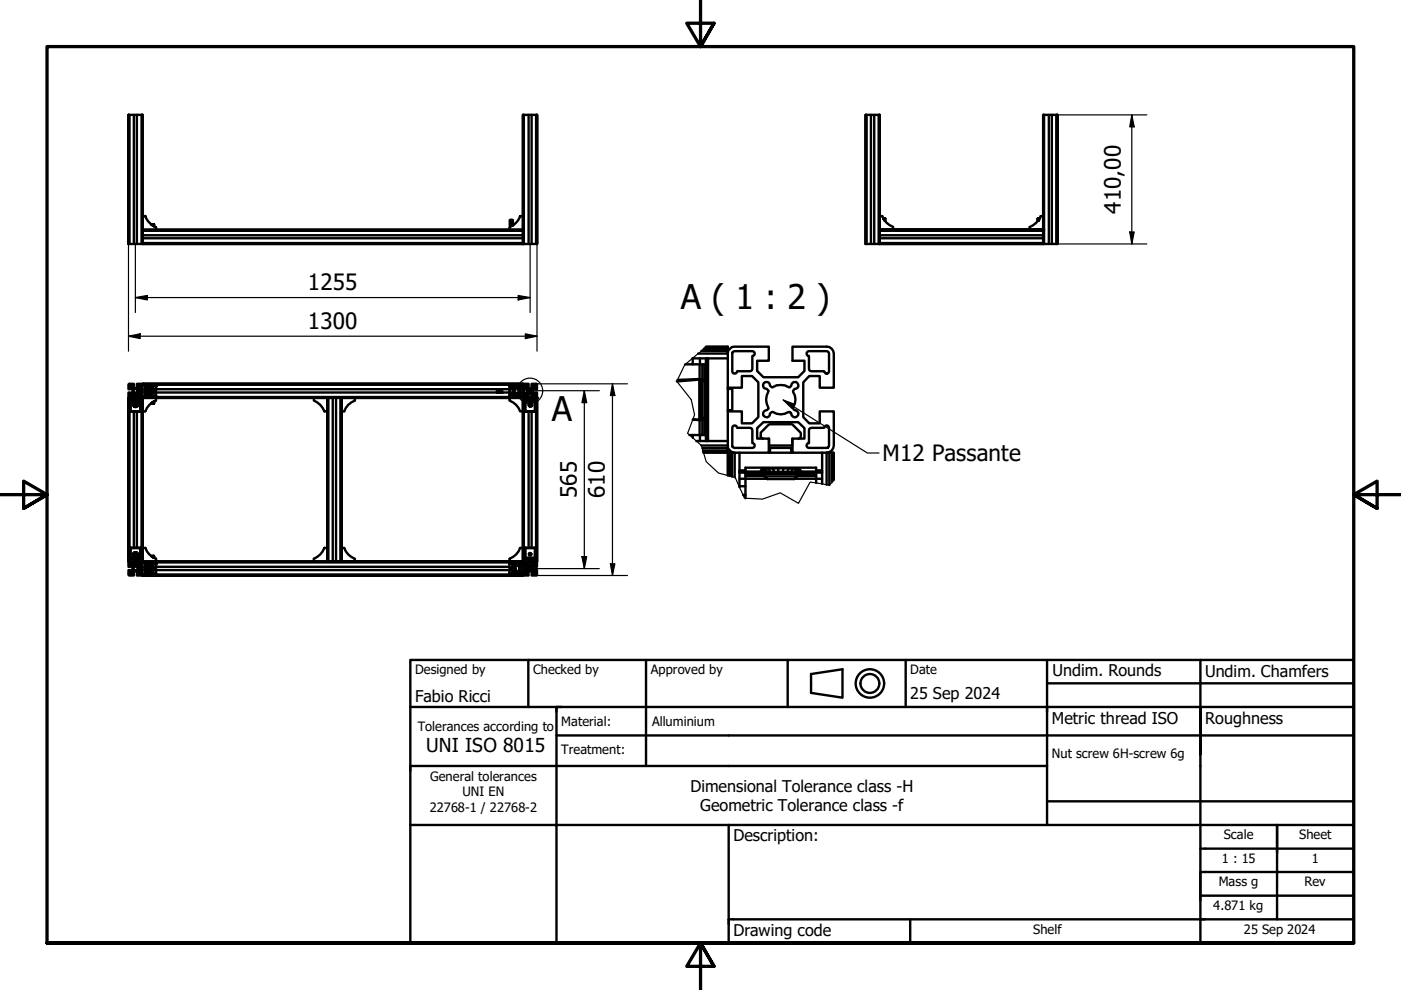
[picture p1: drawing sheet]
<svg xmlns="http://www.w3.org/2000/svg" width="297mm" height="210mm" viewBox="0 0 297 210" stroke-linecap="round" stroke-linejoin="round" font-family="sans-serif">
<!-- layer: Visible (ISO) -->
<g fill="#000">
<circle cx="30.2" cy="48.7" r=".25"/>
<circle cx="32.1" cy="47.6" r=".25"/>
<circle cx="110.9" cy="51.7" r=".25"/>
<circle cx="189.4" cy="48.1" r=".25"/>
<circle cx="218.3" cy="48.1" r=".25"/>
<circle cx="220.1" cy="46.8" r=".25"/>
<circle cx="221.2" cy="48.7" r=".25"/>
<circle cx="28.3" cy="85.1" r=".25"/>
<circle cx="28.3" cy="85.7" r=".25"/>
<circle cx="28.3" cy="85.8" r=".25"/>
<circle cx="28.3" cy="86" r=".25"/>
<circle cx="28.4" cy="85.6" r=".25"/>
<circle cx="28.4" cy="83.6" r=".25"/>
<circle cx="28.4" cy="84.9" r=".25"/>
<circle cx="28.5" cy="84.9" r=".25"/>
<circle cx="28.6" cy="86.3" r=".25"/>
<circle cx="28.6" cy="84.9" r=".25"/>
<circle cx="28.7" cy="84.9" r=".25"/>
<circle cx="28.8" cy="84.9" r=".25"/>
<circle cx="28.8" cy="86.3" r=".25"/>
<circle cx="28.9" cy="84.9" r=".25"/>
<circle cx="29" cy="83.6" r=".25"/>
<circle cx="29" cy="85.5" r=".25"/>
<circle cx="29" cy="84.9" r=".25"/>
<circle cx="29.1" cy="86.1" r=".25"/>
<circle cx="29.1" cy="85.6" r=".25"/>
<circle cx="29.1" cy="85.1" r=".25"/>
<circle cx="29.7" cy="87.2" r=".25"/>
<circle cx="29.7" cy="84.9" r=".25"/>
<circle cx="30" cy="81.5" r=".25"/>
<circle cx="30.8" cy="83.9" r=".25"/>
<circle cx="31.3" cy="82.5" r=".25"/>
<circle cx="31.8" cy="82.7" r=".25"/>
<circle cx="32.1" cy="83.3" r=".25"/>
<circle cx="32.3" cy="82.5" r=".25"/>
<circle cx="32.6" cy="82.7" r=".25"/>
<circle cx="33.1" cy="81.7" r=".25"/>
<circle cx="33.1" cy="81.9" r=".25"/>
<circle cx="105.3" cy="82.5" r=".25"/>
<circle cx="105.3" cy="83.2" r=".25"/>
<circle cx="105.6" cy="82.8" r=".25"/>
<circle cx="105.7" cy="82.7" r=".25"/>
<circle cx="105.7" cy="82.8" r=".25"/>
<circle cx="105.7" cy="83.1" r=".25"/>
<circle cx="105.8" cy="83.1" r=".25"/>
<circle cx="105.8" cy="82.6" r=".25"/>
<circle cx="105.9" cy="82.6" r=".25"/>
<circle cx="106" cy="83.1" r=".25"/>
<circle cx="106" cy="82.6" r=".25"/>
<circle cx="106.1" cy="82.7" r=".25"/>
<circle cx="106.1" cy="82.8" r=".25"/>
<circle cx="106.2" cy="82.8" r=".25"/>
<circle cx="106.4" cy="82.5" r=".25"/>
<circle cx="106.4" cy="83.2" r=".25"/>
<circle cx="108" cy="83.9" r=".25"/>
<circle cx="110.3" cy="87.2" r=".25"/>
<circle cx="110.9" cy="84.4" r=".25"/>
<circle cx="111.4" cy="84.9" r=".25"/>
<circle cx="111.4" cy="87.2" r=".25"/>
<circle cx="112.1" cy="86" r=".25"/>
<circle cx="112.1" cy="85.8" r=".25"/>
<circle cx="112.2" cy="86" r=".25"/>
<circle cx="112.2" cy="85.7" r=".25"/>
<circle cx="112.2" cy="85.6" r=".25"/>
<circle cx="112.3" cy="86.1" r=".25"/>
<circle cx="112.3" cy="85.6" r=".25"/>
<circle cx="112.4" cy="85.6" r=".25"/>
<circle cx="112.4" cy="86.1" r=".25"/>
<circle cx="112.5" cy="86.1" r=".25"/>
<circle cx="112.5" cy="85.6" r=".25"/>
<circle cx="112.6" cy="85.7" r=".25"/>
<circle cx="112.6" cy="86" r=".25"/>
<circle cx="112.6" cy="86.1" r=".25"/>
<circle cx="112.6" cy="85.8" r=".25"/>
<circle cx="113.9" cy="84.4" r=".25"/>
<circle cx="149.8" cy="92.2" r=".25"/>
<circle cx="27.7" cy="118.5" r=".25"/>
<circle cx="27.7" cy="116.2" r=".25"/>
<circle cx="28.3" cy="118.3" r=".25"/>
<circle cx="28.3" cy="117.4" r=".25"/>
<circle cx="28.3" cy="117.6" r=".25"/>
<circle cx="28.3" cy="117.3" r=".25"/>
<circle cx="28.4" cy="117.9" r=".25"/>
<circle cx="28.4" cy="119.7" r=".25"/>
<circle cx="28.5" cy="117.9" r=".25"/>
<circle cx="28.6" cy="117.1" r=".25"/>
<circle cx="28.9" cy="117.9" r=".25"/>
<circle cx="29" cy="119.7" r=".25"/>
<circle cx="29.1" cy="118.3" r=".25"/>
<circle cx="29.1" cy="117.5" r=".25"/>
<circle cx="29.1" cy="117.4" r=".25"/>
<circle cx="29.1" cy="117.6" r=".25"/>
<circle cx="30" cy="119.2" r=".25"/>
<circle cx="30.8" cy="116.2" r=".25"/>
<circle cx="33.1" cy="119.5" r=".25"/>
<circle cx="33.1" cy="119.4" r=".25"/>
<circle cx="69.4" cy="119" r=".25"/>
<circle cx="73" cy="116.2" r=".25"/>
<circle cx="112.9" cy="118.6" r=".25"/>
<circle cx="113.4" cy="118.5" r=".25"/>
<circle cx="113.4" cy="116.2" r=".25"/>
<circle cx="29.4" cy="120.8" r=".25"/>
<circle cx="30.8" cy="121.5" r=".25"/>
<circle cx="31.8" cy="120.4" r=".25"/>
<circle cx="31.8" cy="120.6" r=".25"/>
<circle cx="31.9" cy="120.8" r=".25"/>
<circle cx="32" cy="120.2" r=".25"/>
<circle cx="32.1" cy="120.9" r=".25"/>
<circle cx="32.3" cy="120.1" r=".25"/>
<circle cx="32.4" cy="120.2" r=".25"/>
<circle cx="32.6" cy="120.6" r=".25"/>
<circle cx="32.6" cy="120.4" r=".25"/>
<circle cx="108" cy="121.5" r=".25"/>
<circle cx="108.6" cy="120.4" r=".25"/>
<circle cx="108.6" cy="120.5" r=".25"/>
<circle cx="108.7" cy="120.3" r=".25"/>
<circle cx="108.8" cy="120.3" r=".25"/>
<circle cx="108.8" cy="120.2" r=".25"/>
<circle cx="108.8" cy="120.8" r=".25"/>
<circle cx="109" cy="120.2" r=".25"/>
<circle cx="109" cy="120.7" r=".25"/>
<circle cx="109" cy="120.3" r=".25"/>
<circle cx="109.1" cy="120.4" r=".25"/>
<circle cx="109.2" cy="120.5" r=".25"/>
<circle cx="109.2" cy="120.6" r=".25"/>
<circle cx="109.2" cy="120.4" r=".25"/>
</g>
<g fill="none" stroke="#000" stroke-width=".51">
<path d="M27.2 24.4h2.9M27.3 24.4v27.3M27.4 24.4v27.3M28.4 24.4v27.3M29 24.4v27.3M30 24.4v27.3M30.1 24.4h.1v27.3M30.1 24.4v27.3M30.2 24.4v27.3M110.9 24.4v27.3M110.9 24.4h3v27.3v-27.3v27.3h-3M110.9 24.4v24.3"/>
<path d="M111 24.4v27.3M111.1 24.4v27.3M112.1 24.4v27.3M112.7 24.4v27.3M113.7 24.4v27.3M183.5 24.4v27.3M183.6 24.4v27.3M183.7 24.4v27.3M184.7 24.4v27.3M185.4 24.4v27.3M186.3 24.4v27.3M186.4 24.4v27.3"/>
<path d="M186.5 24.4h-3v27.3M221.2 24.4h3v27.3v-27.3v27.3h-3zM221.2 24.4v24.3M221.2 24.4v27.3M221.3 24.4v27.3M221.4 24.4v27.3M222.4 24.4v27.3M223 24.4v27.3M224 24.4v27.3M224.1 24.4v27.3M27.2 51.7h3M27.2 51.7v-27.3v27.3"/>
<path d="M30.2 51.7v-1.2h80.7v1.2M30.2 48.7v1.2h80.7v-1.2M30.2 48.7h80.7zM30.2 51.7h80.7h-80.7M30.2 45.8h.6M30.2 51.7h80.7M30.2 51.6h80.7M30.2 51.5h80.7M30.2 48.9h80.7M30.2 48.8h80.7M30.2 48.7h80.7M30.8 45.8a4.5 4.5 0 0 0 2.3 2.4v.5"/>
<path d="M30.8 45.8v.1M32.1 47.6h.5v.3v-.3M32.1 47.6h.3M32.3 47.6v.1M32.3 47.6v.2M32.4 47.6h.2M32.4 47.6l.1 .3M32.4 47.6v.2M32.6 47.6v.3M32.6 48v-.4v.4M32.6 47.9v-.3v.3M108.1 46.6h.2v1.2h-.2z"/>
<path d="M108.3 46.6h.4v1.2h-.4zM108.3 46.6v1.2M108.4 46.6v1.2M108.5 46.6v1.2v-1.2M108.6 46.6v1.2v-1.2M110.3 45.8a4.5 4.5 0 0 1-2.3 2.4v.5M110.3 45.8v.1M110.3 45.8h.6M183.5 51.7h3M186.5 45.8h.5a5 5 0 0 0 2.4 2.4v.5M186.5 48.7v-24.3v27.3M186.5 48.7v.2"/>
<path d="M186.5 50.5v1.2M186.5 51.7h34.7h-34.7M186.5 48.7h34.7M186.5 51.7h34.7M186.5 51.6h34.7M186.5 51.5h34.7M186.5 50.5h34.7M186.5 49.9h34.7M186.5 48.9h34.7M186.5 48.8h34.7M186.5 48.9v1.6M187.3 46.3h.3"/>
<path d="M187.3 46.3h.3h-.3M187.3 46.4h.3M187.4 46.5h.2M187.4 46.4l.2 .1h-.2M187.5 46.6h.1M187.5 46.7h.1M187.6 46.8h.1M187.6 46.3v.5zM187.6 46.3h.1M187.6 46.3h-.3l.3 .1M220.1 46.3l-.1 .1M220.1 46.4l-.1 .1"/>
<path d="M220.1 46.5h-.1M220.1 46.3h.3l-.3 .1M220.1 46.4h.2l-.2 .1M220.1 46.8h.1M220.1 46.3h.3M220.1 46.5h.2M220.2 46.7l-.2 .1M220.2 46.6l-.2 .1M220.3 46.5l-.3 .1M220.4 46.3h-.4v.5M220.4 46.3h-.3h.3M221.2 45.8h-.5a4.5 4.5 0 0 1-2.4 2.4v.5"/>
<path d="M221.2 48.7v1.2M221.2 50.5v1.2M221.2 49.9v.6M146.8 76h7.5M146.9 76v1.3h-1.6M146.9 77.3h2.9M148.3 77.3v3.1M148.4 76v1.3M148.9 77.3v3.2M149.4 77.3v11.3M149.7 76v5.3M149.7 73.5l4.6 .1h-4.7"/>
<path d="M149.8 76v1.3l.1-1.3v17.5l-.1-1.3v1.3v-1.3h-1.4v1.3M149.8 77.3v14.9M149.9 76l-.1 1.3M150.1 76v17.5h4.2M154.3 73.6v.3h-5.1M154.3 73.9v.5h-5.6M154.3 74.4v.6h-6.3M154.7 73.9l.5-.3 .6-.1h7.2v3h-2.5v2.1l1.4 1.4h7.3l1.4-1.4v-2.1h-2.6v-3h7.3a1.52 1.52 0 0 1 1.5 1.5v7.2h-3v-2.5h-2.2l-1.3 1.4v7.3l1.3 1.4h2.2v-2.6h3v7.3a1.52 1.52 0 0 1-1.5 1.5h-7.3v-3h2.6v-2.2l-1.4-1.3h-7.3l-1.4 1.3v2.2h2.5v3h-7.2a1.52 1.52 0 0 1-1.5-1.5v-7.3h3v2.6h2.1l1.4-1.4v-7.3l-1.4-1.4h-2.1v2.5h-3v-7.2l.1-.6zM155.3 74.7l.5-.2h3.7a.51 .51 0 0 1 .5 .5 .51 .51 0 0 1-.5 .5v2.7l-.2 .4-3 .1a.51 .51 0 0 1-.5 .5 .51 .51 0 0 1-.5-.5zM171.3 74.5h4.2l.3 .5v3.7a.51 .51 0 0 1-.5 .5 .51 .51 0 0 1-.5-.5h-2.8l-.4-.2-.1-3a.51 .51 0 0 1-.5-.4 .51 .51 0 0 1 .3-.6zM27.2 84.4h.2v34.6M27.2 84.4v34.6v-34.6"/>
<path d="M27.3 81.4h1.1v.4h-.3l.1 .4h1l.2-.1v-.3h-.4v-.4h1.1l.1 .1v1h-.4v-.3h-.3l-.2 .2v.9l.2 .2h.3v-.3h.4v1l-.1 .2h-1.1v-.4h.4v-.3l-.2-.2h-1l-.1 .5h.3v.4h-1l-.2-.2v-1h.4v.3h.3l.2-.2-.2-1.1h-.3v.3h-.4zM27.3 84.4v34.6M27.4 81.5h.6l-.1 .5-.5 .1zM27.4 83.6l.5 .1 .1 .5h-.6zM27.4 84.4v34.6M27.6 84.4v.5M27.6 84.9v2.3h2.3M27.6 84.9h2.3h-.2M27.6 84.9h.1M27.7 84.9h-.1l.1 .2h-.1M27.7 85.3v.3h-.1M27.7 85.6v.2h-.1"/>
<path d="M27.7 85.8v.3h-.1M27.7 86.1v.4h-.1M27.7 86.5v.3h-.1M27.7 86.8v.4h-.1M27.7 87.2h-.1h2.3M27.7 84.9h.4M28.1 84.9l.2 .2-.6-.1M28.1 84.9h.2zM28.1 84.9l.1 .1M28.1 84.9h-.4h.5M28.2 82.5h.8l.2-.1-.1 .2 .1 .7-.2-.1-.7 .1v-.3a.29 .29 0 0 0 .1-.3 .29 .29 0 0 0-.2-.2zM28.3 85.1h-.6l-.1 .2"/>
<path d="M28.3 84.9h.5M28.3 84.9v.6v-.6v.6v-.6v.6l.1-.6v.6M28.3 84.9h.8M28.3 85.9l.2 .4M28.3 84.8v.1M28.3 85.8v.1M28.4 85.6l-.1 .3M28.4 85.6h.1M28.4 87.2v29M28.4 84.8v.1h-.3M28.4 84.2h.6v.2h-.6M28.4 85.5l.1-.6v.6"/>
<path d="M28.4 85.5h.1M28.4 85.5l-.1 .2M28.5 85.5h.2M28.5 85.5l.1-.6 .1 .6M28.5 85.9l.1 .2h.2l.2-.2-.2-.3h-.2l-.1 .3h.2M28.5 85.5a.41 .41 0 0 0-.1 .6 .41 .41 0 0 0 .6 0 .41 .41 0 0 0 0-.6M28.5 83.6v.6M28.5 84.8v.1M28.6 85.5h-.3h.8h-.4M28.6 86l.1-.1zM28.6 86l.1-.1-.2 .1 .2 .1M28.6 83.6v.6"/>
<path d="M28.6 85.7l.1 .2M28.6 86.1l.1-.2v.2M28.6 84.8v.1M28.7 85.5l.1-.6 .1 .6M28.7 85.9l-.1-.1-.1 .2M28.7 85.9v.2M28.7 85.6l-.1 .1 .1 .2-.2-.1M28.7 85.9l.1 .1M28.7 85.6l.2 .4M28.7 85.6v.3l-.1-.2M28.7 83.6v.6M28.8 84.9h.4"/>
<path d="M28.8 83.6v.6M28.8 84.8v.1M28.8 85.7l-.1 .2M28.8 85.7l-.1 .2 .2-.1M28.9 85.5l.1-.6v.6M28.9 83.6l.1 .6M28.9 86l-.1 .1M28.9 85.9h-.2l.2 .1M28.9 83.6v.6M28.9 83.6h-.5v.8M28.9 85.5h.1M29 84.9h.7z"/>
<path d="M29 83.6v.6zM29 85.5l.1 .3M29 85.5l.1 .1M29 84.8l-.1 .1M29 87.2v29M29.1 85.6v.1M29.1 86.1l-.2 .2h-.4M29.1 84.8l-.1 .1M29.1 85.1l.2-.2zM29.1 84.8h.2M29.1 84.8h-.9l.1 .1M29.1 84.9v.6v-.6v.6v-.6v.6v-.6l-.1 .6"/>
<path d="M29.1 85.7v.3M29.1 86l-.2 .3-.4-.1M29.1 85h.6M29.1 84.8v.1M29.2 84.8l-.1 .1M29.3 84.8l-.1 .1zM29.3 84.9h.4M29.5 81.5h.6v.6h-.6zM29.5 83.7l.6-.1v.6h-.6zM29.7 84.9h.2zM29.7 87.2h.2h-.2M29.7 84.9v.2h-.6"/>
<path d="M29.9 84.4v2.8M29.9 87.2h-.2h.2M29.9 86.8h-.2v.4M29.9 86.5h-.2v.3M29.9 86.1h-.2v.4M29.9 85.8h-.2v.3M29.9 85.6h-.2v.2M29.9 85.3h-.2v.3M29.9 85.1h-.2v.2M30.1 83h-.7l.7 .1-.7 .1h.8M30.1 83h-.7M30.1 82.9l-.7 .1"/>
<path d="M30.1 82.8l-.7 .1M30.1 82.8h-.7M30.1 82.7l-.7 .1M30.1 82.6h-.7h.7l-.7 .1M30.1 84.4v34.6M30.2 84.4v34.6M30.2 81.4v.2h80.7v-.2M30.2 84.3v-.1h80.7v.2M30.2 84.3l39.2 .1v34.6l.1-34.6M30.2 84.4h80.7h-39.7M30.2 82.6h-.1v.6M30.2 81.7h2.9v2.3h-2.3"/>
<path d="M30.2 84.4h-.2v34.6h.2M30.2 84.4v34.6v-34.6M30.2 82.5v.7M30.2 81.4h80.7M30.2 81.5h80.7M30.2 84.2h80.7M30.2 84.3h80.7M30.8 81.7v2.3h-.6M30.8 81.7l.1 .2M30.8 83.9v.1v-.1M30.8 84v-.1l.1 .1M30.8 83.3l.1 .6"/>
<path d="M30.8 83.3l.1 .1 1.4-.1h-1.4v.6M30.8 83.1h.5l-.5 .1h.5h-.5l.5 .1h-.5M30.8 82.6h.5l-.5 .1 .5 .1h-.5h.5l-.5 .2h.5h-.5M30.8 82.5h.5zM30.8 82.5h.5M30.8 81.7v2.3M30.9 81.7l.1 .8M30.9 83.9l.1 .1M30.9 81.9l-.1 .6M30.9 82.3h.1zM30.9 81.9v.4M30.9 82.3v.2"/>
<path d="M30.9 83.3v.6M31 81.7v.2h.2M31 83.3v.6h.2v.1M31 82.3l1.3 .1zM31.2 81.7v.2h.2M31.2 83.9h.2v.1M31.3 82.5v.8zM31.3 82.5l-.5 .1M31.4 81.7v.2h.3M31.4 83.9h.3v.1M31.7 81.7v.2h.3M31.7 83.9h.3v.1"/>
<path d="M31.8 83l.1 .2M31.9 83.2h.1M31.9 82.6l-.1 .4M32 81.7v.2h.3M32 83.9h.3v.1M32 83.2h.1M32 83.2l.1 .1M32 82.8h.2h-.2M32.1 85.5h.3M32.1 85.4h.1M32.1 82.6l.1 .2h.2l-.1 .3h-.2l-.1-.3zM32.1 82.7l.1 .1"/>
<path d="M32.2 82.8h.2zM32.2 82.8l-.1 .2 .1-.2-.2 .1M32.2 82.8l.1 .2M32.3 82.3a.5 .5 0 0 1 .5 .4 .5 .5 0 0 1-.3 .6M32.3 82.4l.2 .1 .2 .4M32.3 82.6l-.1 .2v-.2l.2 .2h-.2l.1-.1M32.3 83l-.1-.2v.3M32.3 85.4v.1M32.3 81.7v.2h.4M32.3 83.9h.4v.1M32.3 85.3v.2M32.4 85.5h.2"/>
<path d="M32.4 82.8v.2l-.2-.2M32.4 82.9l-.2-.1 .2 .2-.2 .1M32.4 82.5l-.5 .1M32.4 83.2h.1M32.4 85.3v.2M32.4 82.3v.1M32.4 83.3h.1M32.4 82.8l-.3-.2-.1 .3 .2 .2M32.4 82.5l.2 .2M32.4 83.2l-.3 .1M32.4 82.5l.2 .1M32.5 85.2l-.1 .3"/>
<path d="M32.5 83.3l-.2 .1M32.5 82.4v.1M32.5 83.2v.1M32.6 85.1v.4h-.5M32.6 85.2v.3v-.3M32.6 82.6v.2M32.6 83.2h.1M32.6 85.1v.4zM32.6 82.7v.1M32.6 82.8v.2M32.6 83l-.1 .2M32.6 83l.2 .1"/>
<path d="M32.6 82.6h.2M32.6 82.5v.1M32.7 81.7v.2h.3M32.7 82.9l-.4 .4M32.7 83.9h.3M32.7 82.9l.1 .1M32.7 82.8h.1M33 81.7l.1 .2M33.1 84.4v.5a4.6 4.6 0 0 0-2.3 2.3h-.6M33.1 83.9l-.1 .1M33.1 82.5h74.9M33.1 83.2h74.9"/>
<path d="M66.5 84.4v.5a4.8 4.8 0 0 1 2.3 2.3h.6M68.8 87.2h.1M69.5 84.4h1M69.5 84.4v34.6M69.6 84.4v34.6M70.5 84.4h.7M70.5 84.4v34.6M71.2 84.4v34.6M72.2 84.4v34.6M72.3 84.4v34.6M75.2 84.4v.5a4.6 4.6 0 0 0-2.2 2.3h-.6M105.3 82.5h1.1v.7h-1.1z"/>
<path d="M105.6 83h.1M105.6 82.8v.2M105.7 83.1h.1M105.7 82.7v.1M105.7 82.6v.1M105.7 82.7l-.1 .1M105.7 82.6h.1M105.8 83.2h.1M105.9 82.6h-.2M105.9 83.2h.1M106 83.1l-.1 .1M106 82.6h-.3"/>
<path d="M106 82.6l.2 .2-.2 .2M106 83.1v.1M106 82.6h-.1h.1M106 83.1h.1M106.1 82.7v.3M108 84.4v.5a4.6 4.6 0 0 1 2.3 2.3h.6M108 84h.1M108 84v-.1l.1 .1M108 83.9v.1M108.1 84h2.2M108.1 81.7l-.1 .2M108.1 82.5h.2l.1-.2 .3 .3v.6l-.2 .2-.4-.2z"/>
<path d="M108.1 83.9h.3M108.4 81.7v.2h-.3M108.6 83.3h.1M108.6 83.2l.2 .1M108.7 82.6a.26 .26 0 0 1 .4 .1 .26 .26 0 0 1 0 .3 .26 .26 0 0 1-.4 0M108.7 82.3v.1M108.7 83.3h.1M108.7 83.3l.1 .1M108.8 81.7v.2h-.4M108.8 83.9h-.4v.1M108.8 82.3h1.3l.2 .1-.1-.1zM108.8 82.3l-.2 .1"/>
<path d="M108.8 82.4l-.2 .1M109.1 81.7v.2h-.3M109.1 83.9h-.3v.1M109.4 81.7v.2h-.3M109.4 83.9h-.3v.1M109.7 81.7v.2h-.3M109.7 83.9h-.3v.1M109.9 81.7v.2h-.2M109.9 83.9h-.2v.1M110.1 81.7v.2h-.2M110.1 84v-.1h.2v.1M110.2 81.9v.4"/>
<path d="M110.2 82.3v1.6M110.2 81.7l-.1 .2v2h-.2v.1M110.3 81.7v2.3h.6M110.3 81.9v-.2l-.1 2.3M110.3 83.9v.1v-.1M110.3 81.7v1.6v-.1M110.3 83.3l-.1 .1h-1.4l1.5-.1v.6M110.3 81.7v2.3M110.9 81.4h-80.7h80.7M110.9 84.4h.2v34.6h-.2v.2h-80.7v-.2M110.9 82.6h.1v.6h-.1M110.9 81.7h-2.9v2.3"/>
<path d="M110.9 84.4v34.6v-34.6M110.9 82.5v.7M110.9 81.4h1.2v.4h-.4v.3l.2 .1h1l.1-.4h-.3v-.4h1.2v1.1h-.4v-.3l-.5 .2v.9l.5 .2v-.3h.4v1.1l-1.2 .1v-.4h.3l-.1-.5h-1l-.2 .2v.3h.4v.4h-1.1l-.1-.2v-1h.4v.3h.3l.2-.2v-.9l-.2-.2h-.3v.3h-.4zM110.9 84.4v34.6M111 83.6l.6 .1v.5h-.6zM111 81.5h.6v.6h-.5zM111 84.4v34.6M111.2 84.4v2.8M111.2 84.9h.2zM111.2 86.8h.2v.4h-.2M111.2 86.5h.2v.3M111.2 86.1h.2v.4"/>
<path d="M111.2 85.8h.2v.3M111.2 85.6h.2v.2M111.2 85.3h.2v.3M111.2 85.1h.2v.2M111.2 87.2h.2M111.4 84.9v.2h1.4M111.4 84.9h-.2l2.2-.1 .1 .1h-.1h.1l-.1 .2h.1M111.4 87.2h-.2h.2M111.4 85h1.5M111.4 84.9h.4M111.8 84.9l.2 .2h.8M111.8 84.9l.2 .2"/>
<path d="M111.8 84.9h1.2h-1.6h1.1M111.8 84.8h.1M111.9 84.8h1l-.4 .1M111.9 82.4l.2 .1h.8a.29 .29 0 0 0-.2 .2 .29 .29 0 0 0 .1 .3v.3l-.2-.1-.7 .1 .1-.1zM111.9 84l-.1-.2 .3-.3h.6l.3 .3-.1 .2M111.9 84.8l.1 .1M112 84.8v.1M112 84.8l.1 .1M112.1 84.2h.6v.2h-.6zM112.1 84v.2h.6v-.2M112.1 87.2v29M112.1 86l.2 .1"/>
<path d="M112.1 86h.1M112.1 85.7v.2M112.1 85.7v.1M112.1 85.9v.1M112.1 84.8l.1 .1M112.2 85.6l-.1 .1M112.3 86.1h.2M112.3 85.6h.1M112.3 85.6h.2M112.3 84.8v.1M112.5 85.6l.1 .4M112.5 85.6h-.2l-.2 .3"/>
<path d="M112.5 85.6l.1 .2M112.5 84.8v.1M112.6 84.8v.1M112.6 86l-.1 .1M112.7 87.2v29M112.7 84.8l-.1 .1M112.8 85.1h.6l.1 .2M112.8 84.8v.1M112.9 84.9h.5h-.4M113 84.9l-.2 .2M113 84.9h-.2l.1-.1-.1 .2M113 84.9h.4"/>
<path d="M113.1 81.6l.6-.1v.6h-.5zM113.2 83.7l.5-.1v.6h-.5zM113.4 85.3v.3h.1M113.4 85.6v.2h.1M113.4 85.8v.3h.1M113.4 86.1v.4h.1M113.4 86.5v.3h.1M113.4 86.8v.4h.1M113.4 87.2h.1h-2.3M113.4 85h-.6v.1M113.5 84.4v2.8h-2.3M113.7 84.4v34.6"/>
<path d="M113.9 84.4h-.2v34.6M113.9 84.4v34.6h-.2M113.9 84.4v34.6zM143.5 80.9l4.8-.4a1.39 1.39 0 0 1 1.5 1.4M143.6 80.6l4.7-.2a1.53 1.53 0 0 1 1.5 1.4M146.2 92.2h.7M146.9 89l1.4 .1v3.1M147.6 93.5h2.5M148.3 80.5v8.5l-1.4-.1M148.4 92.2h-1.5v.6M148.6 80.5v8.5M148.7 94.5h5.6v.5h-5.4"/>
<path d="M148.8 80.6v8.3M148.9 89v3.2M149.4 88.7v3.5M149.7 81.3v6.9M149.7 88.2v5.3M149.8 87.7a1.41 1.41 0 0 1-1.5 1.4M149.8 87.6a1.42 1.42 0 0 1-1.5 1.4M154.3 95v.5h-5.3M154.3 95.5v.4h-5.2M154.3 95.9v.1h-5.1M154.3 82.5h1v4.5h-1M154.3 82.2v5"/>
<path d="M154.4 96h.3v4.9M154.7 96h.5v5.1M155.2 96h.6v5.2M155.3 90.5a.51 .51 0 0 1 .6-.3 .51 .51 0 0 1 .4 .5h2.7l.4 .3 .1 3a.51 .51 0 0 1 .5 .5 .51 .51 0 0 1-.5 .5h-3.7l-.5-.3zM156.8 96v7.3M156.8 99.7h1.3M156.8 99.9h1.3M158.1 100h3.1M161.2 100l1.4 1.5M161.2 100l.3-.5 .6 .5-.8 .1 .8 .9M161.7 99.5a34.5 34.5 0 0 1 7.9 0M161.7 99.5h-.2"/>
<path d="M161.7 99.5l.5 .5M161.8 93l-.5-.3v-1l1.6-1.6 .4-.1h4.7l1.7 1.7v1l-.4 .3M162 81.2a.75 .75 0 0 1 .8-.2 .75 .75 0 0 1 .5 .8l.5 .3a3.7 3.7 0 0 1 3.6 0l.4-.3a.74 .74 0 0 1 .7-.8 .74 .74 0 0 1 .8 .7 .74 .74 0 0 1-.8 .8l-.4 .5a3.5 3.5 0 0 1 0 3.6l.4 .4a.74 .74 0 0 1 .8 .7 .74 .74 0 0 1-.8 .8 .74 .74 0 0 1-.7-.8l-.5-.4a3.4 3.4 0 0 1-3.5 0 .69 .69 0 0 0-.6 .7 .75 .75 0 0 1-1.3 .1 .75 .75 0 0 1 .7-1.1l.3-.4a3.7 3.7 0 0 1 0-3.8l-.3-.3a.73 .73 0 0 1-.8-.5 .73 .73 0 0 1 .2-.8zM162.1 99.4l.6 .6M162.9 99.3l.4 .7M163 93l.1 1.5h4.9v-1.5M163 96h5M163.3 96v-1h4.5v1M163.8 99.3l.3 .7M165 99.3v.7M166.1 99.3l-.1 .7M167.2 99.3l-.3 .7"/>
<path d="M168.1 99.3l-.4 .7M168.9 99.4l-.5 .6M169.4 99.5l-.6 .5M169.9 100h3.1M171.6 91l.4-.3h2.8a.51 .51 0 0 1 .5-.5 .51 .51 0 0 1 .5 .5l-.1 4-.4 .3h-3.8a.51 .51 0 0 1-.5-.5 .51 .51 0 0 1 .5-.5zM173 99.7h1.3M173 99.9h1.3M174.3 96v5.5M175.8 96h.5v6.3M176.3 96h.4v5.9M176.7 96h.1v5.7M27.2 119.2l.2-.2h1v.4h-.3l.1 .5h1l.2-.2v-.3h-.4v-.4h1.1l.1 .2v1h-.4v-.3h-.3l-.2 .2v.9l.2 .2h.3v-.3h.4v1l-.1 .1h-1.1v-.4h.4v-.3l-.2-.1h-1l-.1 .4h.3v.4h-1l-.2-.1v-1h.4v.3h.3l.2-1.1-.2-.2h-.3v.3h-.4z"/>
<path d="M27.2 119h.2M27.4 119.2h.5v.5l-.5 .1zM27.4 119h.1M27.6 116.2h2.3v2.3M27.6 116.2v2.8M27.6 116.2h2.3h-.2h.2h-.2v.4M27.6 118.5h.1zM27.7 118.5h-.1h2.3M27.7 116.6v.3h-.1M27.7 116.9v.4h-.1M27.7 117.3v.3h-.1M27.7 117.6v.2h-.1"/>
<path d="M27.7 117.8v.3h-.1M27.7 118.1l-.1 .2M27.7 118.5h.7M27.7 118.4h.6M27.7 118.3h.6M28.1 118.5h.2l-.1 .1zM28.1 118.5l.2-.2zM28.3 118.5v.1M28.3 118.6h1M28.3 118.5h.9M28.3 117.6v.2M28.3 117.5v.1"/>
<path d="M28.3 118.4h.8M28.3 118.3h-.6v.2M28.3 117.8h.1M28.3 117.4v.1M28.3 117.9h.8h-.4M28.3 117.9h.2M28.3 117.9v.5v-.5l.1 .5v-.5M28.3 117.9v.5M28.4 119h.6v.2h-.6v-.2M28.4 117.8v.1M28.4 117.8h.1M28.4 117.3l-.1 .2"/>
<path d="M28.4 117.3h.1M28.4 117.2v.1M28.4 117.9l.1 .5v-.5M28.4 119.7v-.5l.1 .5M28.4 118.5v.1M28.4 117.9h.1M28.4 118.4v.1M28.5 117.9a.41 .41 0 0 1-.1-.6 .41 .41 0 0 1 .6 0 .41 .41 0 0 1-.1 .6M28.5 117.9h.1M28.5 117.2l-.1 .1M28.5 117.4l.2 .1h-.2M28.5 117.6l.2-.1-.1 .2"/>
<path d="M28.5 117.9l.1 .5 .1-.5M28.5 118.4v.2M28.5 119.2v.5M28.5 119.7h.5M28.6 117.3h.2l.2 .2-.2 .2h-.2zM28.6 117.4l.1 .1M28.6 117.4v.3h.1M28.6 117.9h.1M28.6 118.4v.1M28.6 119.2v.5M28.6 117.3v.1M28.6 118.4v.2"/>
<path d="M28.7 117.5l.2-.1zM28.7 117.3l.2 .1M28.7 117.3v.2l.1-.2M28.7 117.3v.2M28.7 117.7v-.2l.1 .2M28.7 117.9l.1 .5 .1-.5M28.7 117.5h.2M28.7 117.5l.1 .2M28.7 117.5l-.1 .2M28.7 118.4v.1M28.7 119.2v.5M28.8 117.1l-.4 .1"/>
<path d="M28.8 117.1l.1 .1M28.8 117.1h.1M28.8 118.4v.2M28.8 119.2v.5M28.8 117.4l-.1 .1 .2-.1M28.8 118.4v.1M28.9 117.4v.2l-.2-.1M28.9 117.6l-.2-.1 .2 .1-.2 .1M28.9 117.1l.1 .1M28.9 117.9l.1 .5v-.5M28.9 118.4l.1 .2M28.9 119.2v.5"/>
<path d="M29 117.9h.1M29 117.9v.5v-.5M29 119.2v.5zM29 118.4l.7 .1M29 117.2v.1M29 117.2l.1 .1M29 117.9l.1 .5v-.5v.5M29 118.5l.1 .1M29.1 117.3v.1M29.1 117.3v.2M29.1 117.8h-.1M29.1 117.3h.1"/>
<path d="M29.1 117.8l-.1 .1M29.1 118.5v.1M29.1 117.5l-.1 .3M29.1 117.5v.1M29.1 117.7v.1M29.1 118.4h.1M29.1 118.5l.1 .1M29.2 118.3l.1 .2-.2-.2h.6M29.2 118.5l.1 .1zM29.3 118.4h.4M29.5 119.2h.6l-.1 .6-.5-.1zM29.7 118.5h.2"/>
<path d="M29.9 118.5v.5M29.9 118.3h-.2v.2M29.9 118.1h-.2v.2h-.6M29.9 117.8h-.2v.3M29.9 117.6h-.2v.2M29.9 117.3h-.2v.3M29.9 116.9h-.2v.4M29.9 116.6h-.2v.3M29.9 116.2h-2.3h.1h-.1h.1v.4h-.1M30.2 119h80.7h-38.5M30.2 116.2h.6a4.2 4.2 0 0 0 2.3 2.3v.5M30.2 119.4h2.9v2.3h-2.3"/>
<path d="M30.2 119h40.3M30.2 119.2h80.7M30.2 119.1h80.7M30.8 119.4v2.3h-.6M30.8 119.4l.1 .1M30.8 119.4v2.3M30.9 119.4l.1 .5M30.9 119.5l-.1 .6zM30.9 120l1.4 .1zM30.9 119.5v.6M31 119.4v.1h.2M31 120v.1"/>
<path d="M31.2 119.4v.1h.2M31.4 119.4v.1h.3M31.7 119.4v.1h.3M32 119.4v.1h.3M32.1 117.9h.5v.4M32.3 120a.54 .54 0 0 1 .5 .4 .54 .54 0 0 1-.3 .6M32.3 117.9v.1M32.3 119.4v.1h.4M32.3 117.9v.2M32.4 117.9h.2v.3M32.4 120v.1M32.4 117.9l-.3 .1"/>
<path d="M32.4 117.9l.1 .3M32.4 117.9v.2M32.6 117.9v.4zM32.7 119.4v.1h.3M33 119.4l.1 .1M68.8 116.2h.1M68.8 116.2a4.8 4.8 0 0 1-2.3 2.3v.5M68.8 116.2h.6M70.5 119h.7M71.2 119h1.2M72.4 116.2h.6a4.2 4.2 0 0 0 2.2 2.3v.5M72.4 119v-34.6v34.6"/>
<path d="M108.1 119.4l-.1 .1M108.4 119.4v.1h-.3M108.7 120v.1M108.8 119.4v.1h-.4M108.8 120l1.3-.1 .2 .2zM108.8 120a.55 .55 0 0 0-.5 .5 .55 .55 0 0 0 .4 .6M109.1 119.4v.1h-.3M109.4 119.4v.1h-.3M109.7 119.4v.1h-.3M109.9 119.4v.1h-.2M110.1 119.4v.1h-.2M110.1 120v1.1"/>
<path d="M110.2 119.5v2M110.2 119.4l-.1 .5M110.3 119.4v2.3h.6M110.3 119.5v-.1l-.1 2.3M110.3 119.4v.7M110.3 119.4v2.3M110.9 116.2h-.6a4.2 4.2 0 0 1-2.3 2.3v.5M110.9 119.4h-2.9v2.3M111 119.2h.6v.5l-.5 .1zM111.2 118.1h.2v.2h.6M111.2 118.3h.2v.2h-.2l.2 .1 2.1-.1h-.1M111.2 117.8h.2v.3"/>
<path d="M111.2 117.6h.2v.2M111.2 117.3h.2v.3M111.2 116.9h.2v.4M111.2 116.6h.2v.3M111.2 116.2h.2v.4M111.2 116.2h.2zM111.2 116.2h.2M111.2 116.2h2.3M111.4 118.5h.4M111.4 118.4h2M111.8 118.5h1.2h-1.2M111.9 118.3l-.1 .3v-.1"/>
<path d="M111.9 118.5h.4M111.9 119.4l-.1 .2 .3 .3h.6l.3-.3-.1-.2M112 118.3l-.2 .2M112 118.5l-.1 .1M112 118.3h1.4v.2M112 118.3h.8l.2 .2M112 118.3h-.6M112 118.5v.1M112.1 119h.6v.2h-.6zM112.1 119.4v-.2h.6v.2M112.1 118.5l-.1 .1M112.2 118.5l-.1 .1"/>
<path d="M112.3 118.5h.5l.1 .1h-1.1M112.3 118.5v.1M112.5 118.5v.1M112.6 118.5v.1M112.6 118.5l.1 .1M112.8 118.5v.1M113 118.5h.4M113.1 119.2h.6v.6l-.5-.1zM113.4 118.5h.1zM113.4 116.2h.1h-.1h.1h-.1v.4h.1M113.4 116.6v.3h.1M113.4 116.9v.4h.1"/>
<path d="M113.4 117.3v.3h.1M113.4 117.6v.2h.1M113.4 117.8v.3h.1M113.4 118.1l.1 .2M113.4 118.3h-.6l.1 .3 .1-.1M113.5 116.2h-2.3v2.8M113.5 116.2v2.8M113.7 119h-1v.4M113.7 119l.2 .1v1.1h-.4v-.3h-.3l-.2 .2v.9l.5 .2v-.3h.4v1.1h-1.2v-.4h.3l-.1-.4h-1l-.2 .1v.3h.4v.4h-1.1l-.1-.1v-1h.4v.3h.3l.2-.2v-.9l-.2-.2h-.3v.3h-.4v-1l.1-.2h1.1v.4h-.4v.3l.2 .2h1l.1-.5h-.3M154.3 100.8v-4.8l.1 4.8M156.8 101.5h16.2v.9M156.8 100.1h17.5"/>
<path d="M156.8 100.2h1.3M156.8 103.1h1.3M157.5 104.9h.6v.7M158.1 100.9h4M158.1 100.5h11.3M161.4 100.2h8.3M162.1 100h3.9M162.7 101.6l-.6-.6h6.9l-.6 .6M166 100h3M169 100.9l.9-.9-.3-.5-.6 .5 .8 .1-.8 .9M169.5 100.5h3.5M173 100.9h-4l-.5 .6"/>
<path d="M173 100.2h1.3M174.3 102.6v-1.1h-1.3v-2.3h-14.9v5.7M175.3 102.8v-6.8h.5v6.8M27.4 121.3h.5l.1 .6h-.6zM28.2 120.1l.8 .1 .2-.1-.1 .1 .1 .8-.2-.1h-.8a.29 .29 0 0 0 .2-.2 .29 .29 0 0 0-.1-.3l.1-.2zM29.5 121.3h.6v.6h-.6zM30.1 120.8h-.7h.7M30.1 120.7l-.7 .1M30.1 120.7h-.7M30.1 120.6l-.7 .1M30.1 120.6h-.7M30.1 120.5l-.7 .1"/>
<path d="M30.1 120.4l-.7 .1M30.1 120.4h-.7M30.1 120.2h-.7l.7 .1-.7 .1M30.1 120.8h.1M30.2 121.9v.1M30.2 121.9l80.7-.1v.2M30.2 122h80.7h-80.7M30.2 120.2h-.1v.6M30.2 120.2v.7M30.2 121.9h80.7M30.2 122h80.7M30.8 121.5v.2v-.2"/>
<path d="M30.8 121.7v-.2l.1 .2M30.8 120.9l.1 .6M30.8 120.9l.2 .2 1.3-.1h-1.4v.5M30.8 120.1h.5h-.5h.5v.8v-.8zM30.8 120.5h.5l-.5 .1h.5h-.5l.5 .1h-.5h.5l-.5 .1h.5l-.5 .1h.5h-.5M30.9 121.5l.1 .2M30.9 120.9v.6M31 121.1v.4h.2v.2M31 120.9v.2M31.2 121.5h.2v.2M31.3 120.2h-.5h.5l-.5 .1h.5l-.5 .1h.5h-.5M31.4 121.5h.3v.2"/>
<path d="M31.7 121.5h.3v.2M31.9 120.2l-.1 .5 .2 .2M31.9 120.8l.1 .1M31.9 120.2l-.1 .2 .1 .4M32 121.5h.3v.2M32 120.9h.1M32 120.5l.2 .1h-.2M32 120.6h.2l-.1 .1M32.1 120.9h.3M32.2 120.6l.2-.2zM32.2 120.3l.2 .1-.2 .2 .1-.2M32.2 120.3v.3l.1-.2"/>
<path d="M32.2 120.6h.2l-.3 .1-.1-.1 .1-.3h.2l.1 .3M32.2 120.3v.3M32.2 120.6l-.1-.2-.1 .2 .2 .1M32.2 120.7v-.1l.1 .1M32.2 120.6h.2M32.2 120.6l.1 .1M32.2 120.6l-.1 .1M32.3 120.1l.3 .1 .1 .4M32.3 121.5h.4v.2M32.4 120.5v.1M32.4 120.6h-.2h.2l-.2 .1M32.4 120.2h-.5"/>
<path d="M32.4 120.9v.2M32.4 120.2h.1M32.5 121l-.2 .1M32.5 120.2l.1 .1M32.5 120.2l-.4-.1-.2 .1M32.5 120.2h.1M32.5 120.1v.1M32.5 120.9v.1M32.6 120.2v.2M32.6 120.8l-.2 .1M32.6 120.2v.5M32.6 120.8v.1"/>
<path d="M32.6 120.7h.1M32.6 120.7v.1M32.6 120.7h.2M32.6 120.2h.1M32.7 120.6l-.2 .3-.2 .1M32.7 121.5h.3M32.7 120.6h.1M32.8 120.3l-.2 .4M32.8 120.4l-.1 .1M33.1 121.5l-.1 .2M33.1 120.9h74.9M33.1 120.2h74.9"/>
<path d="M108 121.7h.1M108 121.7v-.2l.1 .2M108 121.5v.2M108.1 121.7h2.2M108.1 121.5h.3M108.3 120.6h.1M108.3 120.4l.1 .1M108.3 120.3l.2 .1M108.4 120.5l.2 .4 .2 .1M108.5 120.7h-.2M108.5 120.2h.1M108.5 120.8v.1"/>
<path d="M108.6 120.6h.1M108.6 120.1v.1M108.6 120.9v.1M108.6 120.6l.1 .1zM108.7 120.3l-.1 .3M108.7 121.1h.1M108.7 120.9v.2M108.8 121.5h-.4v.2M108.8 120.7v.1M108.8 120.2h.1M108.8 120.1l-.4 .4M108.9 120.2l-.1 .1"/>
<path d="M109 120.2l.2 .4M109 120.3h.1M109.1 121.5h-.3v.2M109.1 120.6v.1M109.1 120.4h.1M109.2 120.6l-.2 .1M109.4 121.5h-.3v.2M109.7 121.5h-.3v.2M109.9 121.5h-.2v.2M110.1 121.7v-.2h.2v.2M110.1 121.1v.4h-.2v.2M110.1 121.1l-1.3-.1h1.5v.5"/>
<path d="M110.3 121.5v.2v-.2M110.3 120.2v-.1v.9l-.2 .1M110.9 122h.1M110.9 120.2h.1v.6h-.1M110.9 120.2v.7M111 121.3h.6v.6h-.6zM111.3 120.2h-.2v.7h.2M111.3 120.1l.1-.1 .3 .2v.7l-.3 .2-.1-.1M111.9 120.1l.2 .1 .7-.1v.3a.29 .29 0 0 0-.1 .3 .29 .29 0 0 0 .2 .2h-.8l-.2 .1 .1-.2zM113.2 121.3h.5v.6l-.6-.1z"/>
<circle cx="32.2" cy="82.8" r=".42"/>
<circle cx="105.9" cy="82.8" r=".3"/>
<circle cx="112.4" cy="117.5" r=".27"/>
<circle cx="32.2" cy="120.5" r=".42"/>
<circle cx="108.9" cy="120.5" r=".29"/>
</g>
<!-- layer: Break Line (ISO) -->
<path d="M149.7 73.5l-4.5 3.9-1.7 3.5 3.1 3.8 .7 3.2-1.5 4 1.8 1.6a2.52 2.52 0 0 1 1.5 2.4l.6 2 2.6 2.4 3.6 1 1.9 4.3h.3l3.6 .2 3.7-1.3 3.9 2.2 2.5-4.5 4.1 .6 .9-1.1M143.5 80.9h.1" fill="none" stroke="#000" stroke-width=".25"/>
<!-- layer: Detail Boundary (ISO) -->
<circle cx="112.4" cy="82.9" r="2.7" fill="none" stroke="#000" stroke-width=".25"/>
<!-- layer: Border (ISO) -->
<path d="M148.5 -.1v10l-2.9-5h5.8l-2.9 5 2.9-5M0 104.9h10l-5-2.9v5.8l5-2.9-5 2.9M297 104.9h-10l5-2.9v5.8l-5-2.9 5 2.9M10 199.9v-190h277v190h-277h277M151.4 204.9l-2.9-5 2.9 5h-5.8l2.9-5v10" fill="none" stroke="#000" stroke-width=".7"/>
<!-- layer: Title (ISO) -->
<g fill="none" stroke="#000" stroke-width=".51">
<path d="M87 139.9h200v60h-200zM112 139.9v10M137 139.9v22.5M167 139.9v10M192 139.9v10M222 139.9v11M254.5 139.9v10M87 149.9h200M118 155.9h169M118 149.9v25h169M119 149.9h-1v1M172 142.9l6.6-1v6l-6.6-1z"/>
<path d="M222 149.9v25M222 144.9h65M254.5 159.9v-10v50M87 174.9h31v25h-49M154.5 174.9v25M222 162.4h-135v1M222 169.9h65M254.5 179.9h32.5M270.8 174.9v20M154.5 194.9h132.5M193 194.9v5M287 189.9h-32.5v1"/>
<path d="M287 184.9h-32.5v5"/>
<circle cx="184.4" cy="144.9" r="3"/>
<circle cx="184.4" cy="144.9" r="2"/>
</g>
<!-- layer: 0 -->
<path d="M88 149.9h50M270.8 174.9h5M154.5 194.9h1M255.8 184.9h4.9" fill="none" stroke="#000" stroke-width=".21"/>
<!-- layer: Dimension (ISO) -->
<g fill="none" stroke="#000" stroke-width=".25">
<path d="M223 24.4h20.1M240 24.4l.5 2.5h-1zM240 24.4v27.3M27.2 51.7v22.8M28.7 51.7v14.6M112.4 51.7v14.6M113.9 51.7v22.8M223 51.7h20.1M239.5 49.2h1l-.5 2.5zM27.2 71.3l2.5-.5v1zM27.2 71.3h86.7M28.7 63.1l2.5-.5v1z"/>
<path d="M28.7 63.1h83.7M109.9 62.6l2.5 .5-2.5 .5zM111.4 70.8l2.5 .5-2.5 .5zM110.9 82.8h16.2M113.7 81.4h19.3M123.9 82.8l.5 2.6h-1zM123.9 82.8v37.8M129.9 81.4l.5 2.5h-1zM129.9 81.4v40.6M123.4 118h1l-.5 2.6zM129.4 119.5h1l-.5 2.5zM110.9 120.6h16.2"/>
<path d="M113.7 122h19.3"/>
</g>
<path d="M240 24.4l.5 2.5h-1zM239.5 49.2h1l-.5 2.5zM27.2 71.3l2.5-.5v1zM28.7 63.1l2.5-.5v1zM109.9 62.6l2.5 .5-2.5 .5zM111.4 70.8l2.5 .5-2.5 .5zM123.9 82.8l.5 2.6h-1zM129.9 81.4l.5 2.5h-1zM123.4 118h1l-.5 2.6zM129.4 119.5h1l-.5 2.5z" fill="#000"/>
<!-- layer: Symbol (ISO) -->
<path d="M166.1 84.8l2.3 .9-.5 .9zM166.1 84.8l17.8 11.2h2.5" fill="none" stroke="#000" stroke-width=".25"/>
<path d="M166.1 84.8l2.3 .9-.5 .9z" fill="#000"/>
<g font-size="7.2">
<text x="144.3" y="65.5">A ( 1 : 2 )</text>
<text x="117" y="89.2">A</text>
</g>
<g font-size="4.8">
<text x="237.6" y="45.3" transform="rotate(-90 237.6 45.3)">410,00</text>
<text x="65.3" y="61.5">1255</text>
<text x="65.3" y="69.7">1300</text>
<text x="187.1" y="97.8">M12 Passante</text>
<text x="122.3" y="105.6" transform="rotate(-90 122.3 105.6)">565</text>
<text x="128.3" y="105.6" transform="rotate(-90 128.3 105.6)">610</text>
</g>
<text font-size="4.1" x="90.4" y="159.5">UNI ISO 8015</text>
<g font-size="3.4">
<text x="223.1" y="143.4">Undim. Rounds</text>
<text x="255.5" y="143.5">Undim. Chamfers</text>
<text x="88" y="148.9">Fabio Ricci</text>
<text x="193" y="148.2">25 Sep 2024</text>
<text x="223" y="153.5">Metric thread ISO</text>
<text x="255.5" y="153.5">Roughness</text>
<text x="146.4" y="167.9">Dimensional Tolerance class -H</text>
<text x="148.5" y="172">Geometric Tolerance class -f</text>
<text x="155.5" y="178.4">Description:</text>
<text x="155.5" y="198.5">Drawing code</text>
</g>
<g font-size="2.7">
<text x="88" y="143">Designed by</text>
<text x="113" y="143">Checked by</text>
<text x="138" y="143">Approved by</text>
<text x="193" y="142.9">Date</text>
<text x="88.6" y="155">Tolerances according to</text>
<text x="119" y="154">Material:</text>
<text x="138.2" y="153.9">Alluminium</text>
<text x="119" y="159.9">Treatment:</text>
<text x="223" y="160.8">Nut screw 6H-screw 6g</text>
<text x="91.2" y="165.5">General tolerances</text>
<text x="91.1" y="172.1">22768-1 / 22768-2</text>
<text x="98" y="168.8">UNI EN</text>
<text x="259.5" y="178">Scale</text>
<text x="275.5" y="178">Sheet</text>
<text x="259.1" y="182.9">1 : 15</text>
<text x="278.1" y="182.9">1</text>
<text x="258.4" y="187.9">Mass g</text>
<text x="276.6" y="187.9">Rev</text>
<text x="257.2" y="193">4.871 kg</text>
<text x="263.7" y="198">25 Sep 2024</text>
<text x="219.1" y="198">Shelf</text>
</g>
</svg>
